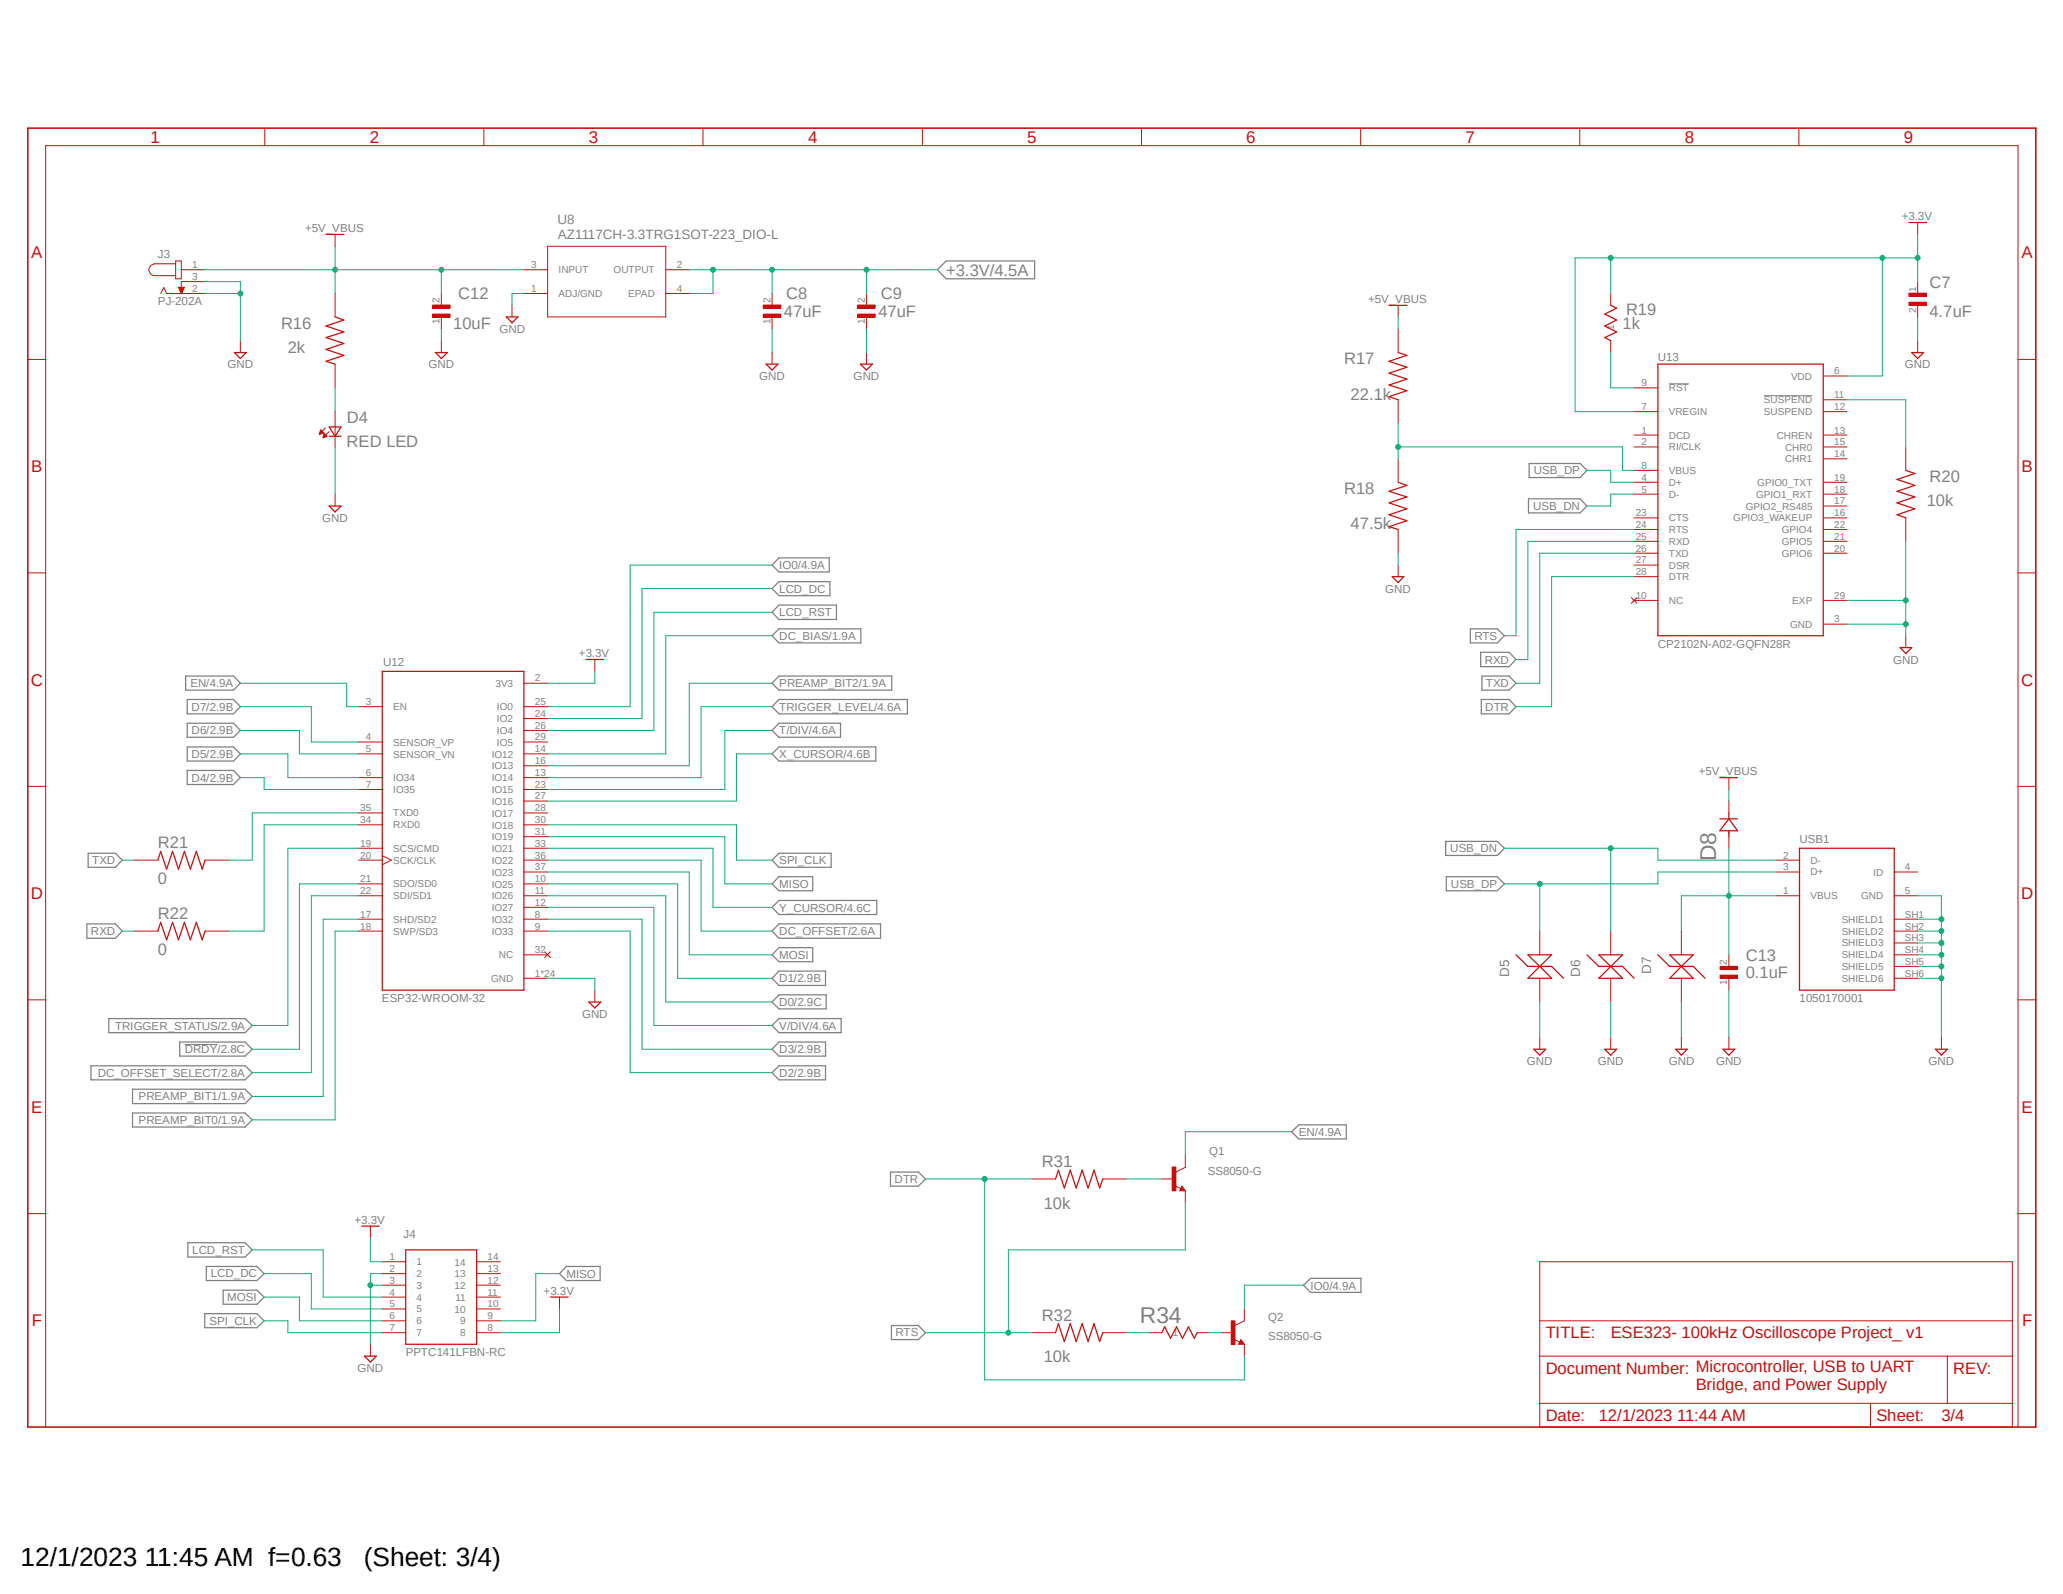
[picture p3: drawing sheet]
<svg xmlns="http://www.w3.org/2000/svg" width="279mm" height="216mm" viewBox="0 0 279 216" stroke-linecap="round" stroke-linejoin="round" font-family="sans-serif">
<path d="M3.4 17.1l272.6 176.6M276 17.1l-272.6 176.6" fill="none" stroke="#fff" stroke-width=".14"/>
<path d="M226 52h2.7M238.9 53.6h6.5M25 141.5h4.5" fill="none" stroke="#808080" stroke-width=".14"/>
<g fill="none" stroke="#808080" stroke-width=".17">
<path d="M127 36.5l1.1-1.2h12v2.5h-12zM104.6 79.7l.9-.9h6.9v1.9h-6.9zM105.5 75.6h6.8v1.9h-6.8l-.9-1zM207 67.6h7l.9 .9-.9 1h-7zM207.1 62.8h6.9l.9 .9-.9 1h-6.9zM25.1 91.6h6.5l1 .9-1 1h-6.5zM25.4 94.7h6.2l1 1-1 1h-6.2zM25.4 98h6.2l1 .9-1 1h-6.2zM104.6 86.1l.9-.9h11.1v1.9h-11.1zM105.5 91.6h15.3v1.9h-15.3l-.9-1zM105.5 82h7.8v1.9h-7.8l-.9-1zM105.5 94.7h17.4v2h-17.4l-.9-1z"/>
<path d="M105.5 98h8.3v1.9h-8.3l-.9-1zM199.1 85.2h3.7l1 .9-1 1h-3.7zM200.5 88.3h3.9l.9 1-.9 1h-3.9zM200.6 94.7h3.8l.9 1-.9 1h-3.8zM200.7 91.6h3.7l.9 .9-.9 1h-3.7zM11.9 115.6h3.7l1 .9-1 1h-3.7zM25.4 101.2h6.2l1 .9-1 1h-6.2zM25.4 104.4h6.2l1 .9-1 1h-6.2zM105.5 118.7h4.6v1.9h-4.6l-.9-.9zM105.5 115.6h7.1v1.9h-7.1l-.9-1zM105.5 101.2h13.1v1.9h-13.1l-.9-1zM195.8 114h7l1 .9-1 1h-7z"/>
<path d="M195.9 118.7h6.9l1 1-1 .9h-6.9zM11.8 125.1h3.8l1 1-1 1h-3.8zM14.7 138h18.5l1 .9-1 1h-18.5zM105.5 125.1h13.8v2h-13.8l-.9-1zM105.5 131.5h6.3v2h-6.3l-.9-1zM105.5 128.4h4.6v1.9h-4.6l-.9-1zM105.5 138h8.4v1.9h-8.4l-.9-1zM105.5 122h13.2v1.9h-13.2l-.9-1zM105.5 134.7h6.4v2h-6.4l-.9-1zM12.3 144.4h20.9l1 .9-1 1h-20.9zM17.9 147.5h15.3l1 1-1 1h-15.3zM17.9 150.7h15.3l1 1-1 1h-15.3z"/>
<path d="M24.3 141.1h8.9l1 1-1 .9h-8.9zM105.5 141.1h6.3v1.9h-6.3l-.9-.9zM105.5 144.4h6.3v1.9h-6.3l-.9-1zM120.6 158.7h3.8l.9 1-.9 1h-3.8zM174.9 153.3l1-.9h6.4v1.9h-6.4zM25.4 168.3h7.8l1 1-1 1h-7.8zM27.7 177.9h7.1l1 1-1 .9h-7.1zM27.9 171.5h6.9l1 1-1 .9h-6.9zM30.2 174.8h4.6l1 .9-1 1h-4.6zM76.7 171.5h4.6v1.9h-4.6l-.9-.9zM120.7 179.5h3.7l.9 1-.9 .9h-3.7zM176.5 174.1l1-1h6.8v1.9h-6.8z"/>
</g>
<g fill="none" stroke="#c90d0c" stroke-width=".14">
<path d="M35.9 17.4v2.3M65.5 17.4v2.3M95.2 17.4v2.3M124.9 17.4v2.3M154.6 17.4v2.3M184.3 17.4v2.3M214 17.4v2.3M243.6 17.4v2.3M23.8 35.7h-2.8a.8 .8 0 0 0-.8 .8 .8 .8 0 0 0 .8 .8h2.8M23.8 35.3h.8v2.5h-.8zM24.6 38.1v1.7h-2l-.4-.9-.4 .9M218.1 39.8v1.6"/>
<path d="M258.5 39.7h2.4v.4h-2.4zM259.7 30.1v1.6M259.7 38.1v1.7M3.8 48.7h2.4M189.4 41.4v1.5M189.4 44.5v3.3M189.4 54.1v3.2M218.1 46.1v1.7M221.3 58.9h3.2M221.3 55.8h3.2M221.3 52.5h3.2M246.9 58.9h3.2"/>
<path d="M246.9 50.9h3.2M246.9 55.8h3.2M246.9 54.1h3.2M258.5 40.9h2.4v.5h-2.4zM259.7 41.4v1.5M273.3 48.7h2.4M3.8 77.6h2.4M189.4 62.1v3.2M189.4 71.7v3.2M221.3 60.5h3.2M221.3 65.3h3.2M221.3 66.9h3.2"/>
<path d="M221.3 63.7h3.2M221.3 70.1h3.2M221.3 71.7h3.2M221.3 73.3h3.2M221.3 74.9h3.2M221.3 76.5h3.2M221.3 78.1h3.2M246.9 60.5h3.2M246.9 65.3h3.2M246.9 66.9h3.2M246.9 62.1h3.2M246.9 70.1h3.2"/>
<path d="M246.9 68.5h3.2M246.9 71.7h3.2M246.9 73.3h3.2M246.9 74.9h3.2M258.1 60.5v3.2M258.1 70.1v3.2M273.3 77.6h2.4M220.9 80.9l.8 .8M221.3 81.3h3.2M221.7 80.9l-.8 .8M246.9 84.5h3.2M246.9 81.3h3.2"/>
<path d="M3.8 106.5h2.4M234.1 105.3v1.6M240.5 116.5h3.2M240.5 118.1h3.2M256.5 118.1h3.2M273.3 106.5h2.4M3.8 135.4h2.4M208.5 126.1v3.2M208.5 132.5v3.2M218.1 126.1v3.2M218.1 132.5v3.2M227.7 126.1v3.2"/>
<path d="M227.7 132.5v3.2M233 132.1h2.3v.4h-2.3zM233 130.9h2.3v.4h-2.3zM234.1 129.3v1.6M234.1 132.5v1.6M240.5 121.3h3.2M256.5 121.3h3.2M256.5 124.5h3.2M256.5 126.1h3.2M256.5 127.7h3.2M256.5 129.3h3.2M256.5 130.9h3.2"/>
<path d="M256.5 132.5h3.2M273.3 135.4h2.4M3.8 164.4h2.4M208.5 170.9h64v22.4h-64zM208.5 178.9h64M273.3 164.4h2.4M6.2 193.3v-173.6h267.1v173.6M208.5 183.7h64M208.5 190.1h64M253.3 190.1v3.2M263.7 183.7v6.4"/>
</g>
<g fill="none" stroke="#c90d0c" stroke-width=".17">
<path d="M258.5 30.1h2.4M188.1 41.4h2.4M189.4 47.8l1.1 .3-2.4 .8 2.4 .8-2.4 .8 2.4 .9-2.4 .8 2.4 .7-2.4 .8 1.3 .4M218.1 41.4l.8 .3-1.6 .8 1.6 .8-1.6 .9 1.6 .8-1.6 .7 .8 .4M224.5 49.3h22.4v36.8h-22.4zM189.4 65.3l1.1 .4-2.4 .8 2.4 .8-2.4 .8 2.4 .8-2.4 .8 2.4 .8-2.4 .8 1.3 .4M258.1 63.7l1.2 .4-2.4 .8 2.4 .8-2.4 .8 2.4 .8-2.4 .8 2.4 .8-2.4 .8 1.2 .4M232.9 105.3h2.4M243.7 114.9h12.8v19.2h-12.8zM205.3 129.3l1.6 1.6h3.2l1.7 1.6M206.9 129.3h3.2l-1.6 1.6zM208.5 130.9l1.6 1.6h-3.2z"/>
<path d="M214.9 129.3l1.6 1.6h3.3l1.5 1.6M216.5 129.3h3.3l-1.7 1.6zM218.1 130.9l1.7 1.6h-3.3zM224.5 129.3l1.6 1.6h3.2l1.6 1.6M226.1 129.3h3.2l-1.6 1.6zM227.7 130.9l1.6 1.6h-3.2z"/>
</g>
<path d="M258.5 39.9h2.4M258.5 41.1h2.4M233 132.3h2.3M233 131.1h2.3" fill="none" stroke="#c90d0c" stroke-width=".42"/>
<path d="M3.8 17.4h271.9v175.9h-271.9z" fill="none" stroke="#c90d0c" stroke-width=".21"/>
<path d="M24.2 38.9h.8l-.4 .9z" fill-rule="evenodd" fill="#c90d0c"/>
<g fill="none" stroke="#c90d0c" stroke-width=".14">
<path d="M24.2 38.9h.8l-.4 .9zM24.6 36.5h3.2M24.6 38.1h3.2M24.6 39.8h3.2M45.4 39.8v3.1M59.8 39.8v1.6M71 36.5h3.2M71 39.8h3.2M74.2 33.4h16v9.5h-16zM90.2 36.5h3.1M90.2 39.8h3.1M104.6 39.8v1.6"/>
<path d="M117.3 39.8v1.6M32.6 46.1v1.7M44.1 58l-.6 .5M44.6 58.5l-.6 .5M45.4 49.3v3.2M58.6 42.5h2.4v.5h-2.4zM58.6 41.3h2.4v.4h-2.4zM59.8 42.9v1.6M59.8 46.1v1.7M69.3 41.4v1.5M103.4 42.5h2.3v.5h-2.3zM103.4 41.3h2.3v.4h-2.3z"/>
<path d="M104.6 42.9v1.6M104.6 47.8v1.5M116.2 42.5h2.3v.5h-2.3zM116.2 41.3h2.3v.4h-2.3zM117.3 42.9v1.6M117.3 47.8v1.5"/>
</g>
<path d="M31.7 47.8h1.7l-.8 .8zM44.6 57.8h1.6l-.8 1.3zM44.6 59.1h1.6M45.4 42.9l1.2 .4-2.4 .9 2.4 .8-2.4 .7 2.4 .8-2.4 .8 2.4 .8-2.4 .8 1.2 .4M59 47.8h1.6l-.8 .8zM68.6 42.9h1.5l-.8 .8zM103.8 49.3h1.6l-.8 .8zM116.5 49.3h1.7l-.9 .8z" fill="none" stroke="#c90d0c" stroke-width=".17"/>
<path d="M58.6 42.8h2.4M58.6 41.5h2.4M103.4 42.8h2.3M103.4 41.5h2.3M116.2 42.8h2.3M116.2 41.5h2.3" fill="none" stroke="#c90d0c" stroke-width=".42"/>
<path d="M43.4 58.2l.5 .4-.6 .2z" fill-rule="evenodd" fill="#c90d0c"/>
<path d="M43.4 58.2l.5 .4-.6 .2z" fill="none" stroke="#c90d0c" stroke-width=".14"/>
<path d="M43.9 58.7l.4 .4-.5 .2z" fill-rule="evenodd" fill="#c90d0c"/>
<g fill="none" stroke="#c90d0c" stroke-width=".14">
<path d="M45.4 31.7v1.7M43.9 58.7l.4 .4-.5 .2zM45.4 55.8v4.7M259.7 46.1v1.7M45.4 66.9v1.6M189.4 76.5v1.6M48.6 95.7h3.2M71 92.5h3.2M71 95.7h3.2M71 97.3h3.2M71 98.9h3.2M80.6 89.3v1.6"/>
<path d="M258.1 86.1v1.6M18.2 116.5h3.2M27.8 116.5h3.2M48.6 100.5h3.2M48.6 102.1h3.2M48.6 105.3h3.2M48.6 106.9h3.2M48.6 119.7h3.2M48.6 110.1h3.2M48.6 111.7h3.2M48.6 114.9h3.2M48.6 116.5h3.2"/>
<path d="M51.8 115.9l1.2 .6-1.2 .6M71 100.5h3.2M71 102.1h3.2M71 105.3h3.2M71 106.9h3.2M71 119.7h3.2M71 103.7h3.2M71 108.5h3.2M71 110.1h3.2M71 111.7h3.2M71 113.3h3.2M71 114.9h3.2"/>
<path d="M71 116.5h3.2M71 118.1h3.2M18.2 126.1h3.2M27.8 126.1h3.2M48.6 126.1h3.2M48.6 124.5h3.2M48.6 121.3h3.2M71 132.5h3.2M71 126.1h3.2M71 124.5h3.2M71 121.3h3.2M71 122.9h3.2"/>
<path d="M71 129.3h3.2M73.8 128.9l.7 .8M74.5 128.9l-.7 .8M80.6 134.1v1.6M160.5 158.1l-1.2 .6M208.5 140.5v1.6M218.1 140.5v1.6M227.7 140.5v1.6M234.1 140.5v1.6M262.9 140.5v1.6M50.2 166.1v1.6M51.8 170.9h3.1"/>
<path d="M51.8 172.5h3.1M51.8 174.1h3.1M51.8 175.7h3.1M51.8 177.3h3.1M51.8 178.9h3.1M64.6 170.9h3.2M64.6 172.5h3.2M64.6 174.1h3.2M64.6 175.7h3.2M64.6 177.3h3.2M64.6 178.9h3.2M75.8 175.7v1.6"/>
<path d="M159.1 160.6l.8 .4M160.1 160.7l.4 .6h-.7zM50.2 182.1v1.6M51.8 180.5h3.1M64.6 180.5h3.2"/>
</g>
<g fill="none" stroke="#c90d0c" stroke-width=".17">
<path d="M44.2 31.7h2.4M258.9 47.8h1.6l-.8 .8zM44.6 68.5h1.6l-.8 .8zM188.6 78.1h1.5l-.7 .8zM51.8 90.9h19.2v43.2h-19.2zM79.4 89.3h2.3M257.3 87.7h1.6l-.8 .8zM21.4 116.5l.4-1.2 .8 2.4 .8-2.4 .8 2.4 .8-2.4 .8 2.4 .8-2.4 .8 2.4 .4-1.2M21.4 126.1l.4-1.2 .8 2.4 .8-2.4 .8 2.4 .8-2.4 .8 2.4 .8-2.4 .8 2.4 .4-1.2M79.8 135.7h1.6l-.8 .8zM207.7 142.1h1.6l-.8 .8zM217.3 142.1h1.6l-.8 .8z"/>
<path d="M226.9 142.1h1.6l-.8 .8zM233.3 142.1h1.6l-.8 .8zM262.1 142.1h1.6l-.8 .8zM49 166.1h2.4M54.9 169.3h9.7v12.8h-9.7zM74.5 175.7h2.5M160.1 161v.1h-.2l.2-.3 .3 .4h-.5M49.4 183.7h1.6l-.8 .8z"/>
</g>
<path d="M158.7 158.1h.6v3.2h-.6z" fill-rule="evenodd" fill="#c90d0c"/>
<path d="M157.4 159.7h1.6M158.7 158.1h.6v3.2h-.6zM160.5 156.5v1.6M160.5 161.3v1.6M168.5 178.9l-1.2 .6M167.1 181.4l.8 .4M168.1 181.4l.4 .7h-.8z" fill="none" stroke="#c90d0c" stroke-width=".14"/>
<path d="M168.1 181.8v.1h-.2l.2-.3 .3 .4h-.5" fill="none" stroke="#c90d0c" stroke-width=".17"/>
<path d="M166.8 178.9h.5v3.2h-.5z" fill-rule="evenodd" fill="#c90d0c"/>
<path d="M234.1 108.5v1.6M234.1 113.3v1.6M139.7 159.7h3.3M149.4 159.7h3.1M166.8 178.9h.5v3.2h-.5zM168.5 177.3v1.6M139.7 180.5h3.3M149.4 180.5h3.1M155.7 180.5h1.7M162.1 180.5h1.6M165.4 180.5h1.6M168.5 182.1v1.6" fill="none" stroke="#c90d0c" stroke-width=".14"/>
<path d="M232.9 110.9h2.4M234.1 110.1v.8M234.1 112.5v.8M234.1 110.9l1.2 1.6h-2.4zM143 159.7l.3-1.2 .8 2.4 .8-2.4 .9 2.4 .8-2.4 .8 2.4 .8-2.4 .7 2.4 .5-1.2M143 180.5l.3-1.2 .8 2.4 .8-2.4 .9 2.4 .8-2.4 .8 2.4 .8-2.4 .7 2.4 .5-1.2M157.4 180.5l.3-.8 .8 1.6 .8-1.6 .8 1.6 .9-1.6 .8 1.6 .3-.8" fill="none" stroke="#c90d0c" stroke-width=".17"/>
<path d="M27.8 38.1h4.8v8M27.8 39.8h4.8" fill="none" stroke="#0dab76" stroke-width=".14"/>
<circle cx="32.6" cy="39.8" r=".33" fill="#0dab76"/>
<g fill="none" stroke="#0dab76" stroke-width=".14">
<path d="M71 39.8h-1.7v1.6M59.8 44.5v1.6M104.6 44.5v3.3M117.3 44.5v3.3M45.4 60.5v6.4M258.1 73.3v12.8M250.1 84.5h8M250.1 81.3h8"/>
<circle cx="32.6" cy="39.8" r=".33"/>
</g>
<circle cx="258.1" cy="84.5" r=".33" fill="#0dab76"/>
<circle cx="258.1" cy="84.5" r=".33" fill="none" stroke="#0dab76" stroke-width=".14"/>
<circle cx="258.1" cy="81.3" r=".33" fill="#0dab76"/>
<g fill="none" stroke="#0dab76" stroke-width=".14">
<path d="M189.4 74.9v1.6M259.7 132.5h3.2M259.7 121.3h3.2v19.2M259.7 126.1h3.2M259.7 127.7h3.2M259.7 129.3h3.2M259.7 130.9h3.2M259.7 124.5h3.2"/>
<circle cx="258.1" cy="81.3" r=".33"/>
</g>
<circle cx="262.9" cy="132.5" r=".33" fill="#0dab76"/>
<circle cx="262.9" cy="132.5" r=".33" fill="none" stroke="#0dab76" stroke-width=".14"/>
<circle cx="262.9" cy="130.9" r=".33" fill="#0dab76"/>
<circle cx="262.9" cy="130.9" r=".33" fill="none" stroke="#0dab76" stroke-width=".14"/>
<circle cx="262.9" cy="129.3" r=".33" fill="#0dab76"/>
<circle cx="262.9" cy="129.3" r=".33" fill="none" stroke="#0dab76" stroke-width=".14"/>
<circle cx="262.9" cy="127.7" r=".33" fill="#0dab76"/>
<circle cx="262.9" cy="127.7" r=".33" fill="none" stroke="#0dab76" stroke-width=".14"/>
<circle cx="262.9" cy="126.1" r=".33" fill="#0dab76"/>
<circle cx="262.9" cy="126.1" r=".33" fill="none" stroke="#0dab76" stroke-width=".14"/>
<circle cx="262.9" cy="124.5" r=".33" fill="#0dab76"/>
<g fill="none" stroke="#0dab76" stroke-width=".14">
<path d="M259.7 42.9v3.2M208.5 135.7v4.8M218.1 135.7v4.8M227.7 135.7v4.8M234.1 134.1v6.4M50.2 174.1h1.6M51.8 172.5h-1.6v9.6"/>
<circle cx="262.9" cy="124.5" r=".33"/>
</g>
<circle cx="50.2" cy="174.1" r=".33" fill="#0dab76"/>
<g fill="none" stroke="#0dab76" stroke-width=".14">
<path d="M218.1 34.9v4.9M254.9 34.9v16h-4.8M259.7 31.7v6.4M259.7 34.9h-46.4v20.9h8M74.2 132.5h6.4v1.6"/>
<circle cx="50.2" cy="174.1" r=".33"/>
</g>
<circle cx="254.9" cy="34.9" r=".33" fill="#0dab76"/>
<circle cx="254.9" cy="34.9" r=".33" fill="none" stroke="#0dab76" stroke-width=".14"/>
<circle cx="259.7" cy="34.9" r=".33" fill="#0dab76"/>
<circle cx="259.7" cy="34.9" r=".33" fill="none" stroke="#0dab76" stroke-width=".14"/>
<circle cx="218.1" cy="34.9" r=".33" fill="#0dab76"/>
<g fill="none" stroke="#0dab76" stroke-width=".14">
<path d="M93.3 36.5h33.7M96.6 36.5v3.3h-3.3M104.6 36.5v3.3M117.3 36.5v3.3"/>
<circle cx="218.1" cy="34.9" r=".33"/>
</g>
<circle cx="104.6" cy="36.5" r=".33" fill="#0dab76"/>
<circle cx="104.6" cy="36.5" r=".33" fill="none" stroke="#0dab76" stroke-width=".14"/>
<circle cx="117.4" cy="36.5" r=".33" fill="#0dab76"/>
<circle cx="117.4" cy="36.5" r=".33" fill="none" stroke="#0dab76" stroke-width=".14"/>
<circle cx="96.6" cy="36.5" r=".33" fill="#0dab76"/>
<g fill="none" stroke="#0dab76" stroke-width=".14">
<path d="M214.9 63.7h3.2v1.6h3.2M80.6 90.9v1.6h-6.4M208.5 119.7v6.4M240.5 118.1h-16v1.6h-20.7M50.2 167.7v3.2h1.6M75.8 177.3v3.2h-8"/>
<circle cx="96.6" cy="36.5" r=".33"/>
</g>
<circle cx="208.5" cy="119.7" r=".33" fill="#0dab76"/>
<g fill="none" stroke="#0dab76" stroke-width=".14">
<path d="M221.3 66.9h-3.2v1.6h-3.2M203.8 114.9h20.7v1.6h16M218.1 114.9v11.2"/>
<circle cx="208.5" cy="119.7" r=".33"/>
</g>
<circle cx="218.1" cy="114.9" r=".33" fill="#0dab76"/>
<g fill="none" stroke="#0dab76" stroke-width=".14">
<path d="M189.4 57.3v4.8M189.4 60.5h30.4v3.2h1.5"/>
<circle cx="218.1" cy="114.9" r=".33"/>
</g>
<circle cx="189.4" cy="60.5" r=".33" fill="#0dab76"/>
<g fill="none" stroke="#0dab76" stroke-width=".14">
<path d="M27.8 36.5h43.2M59.8 36.5v3.3M189.4 42.9v1.6M218.1 47.8v4.7h3.2M250.1 54.1h8v6.4M221.3 73.3h-14.4v16h-1.6M221.3 74.9h-12.8v17.6h-3.2M16.6 116.5h1.6M16.6 126.1h1.6"/>
<circle cx="189.4" cy="60.5" r=".33"/>
</g>
<circle cx="59.8" cy="36.5" r=".33" fill="#0dab76"/>
<g fill="none" stroke="#0dab76" stroke-width=".14">
<path d="M45.4 36.5v3.3"/>
<circle cx="59.8" cy="36.5" r=".33"/>
</g>
<circle cx="45.4" cy="36.5" r=".33" fill="#0dab76"/>
<g fill="none" stroke="#0dab76" stroke-width=".14">
<path d="M45.4 33.4v3.1M45.4 52.5v3.3M104.6 79.7h-17.6v17.6h-12.8M104.6 76.5h-19.3v19.2h-11.1M221.3 71.7h-16v14.4h-1.5M32.6 98.9h8v3.2h8M32.6 95.7h9.6v4.8h6.4M32.6 92.5h14.3v3.2h1.7M104.6 98.9h-6.4v8h-24M104.6 92.5h-11.3v11.2h-19.1M104.6 82.9h-16v16h-14.4M104.6 95.7h-9.6v9.6h-20.8"/>
<path d="M104.6 86.1h-14.4v16h-16M32.6 102.1h6.4v3.2h9.6M32.6 105.3h3.2v1.6h12.8M48.6 111.7h-12.8v14.4h-4.8M48.6 110.1h-14.4v6.4h-3.2M48.6 114.9h-9.6v24h-4.8M74.2 119.7h17.6v12.8h12.8M74.2 113.3h24v6.4h6.4M74.2 118.1h19.1v11.2h11.3M74.2 111.7h25.5v4.8h4.9M74.2 116.5h20.8v9.6h9.6M74.2 114.9h22.4v8h8"/>
<path d="M104.6 102.1h-4.9v6.4h-25.5M234.1 106.9v1.6M48.6 126.1h-3.2v25.6h-11.2M48.6 124.5h-4.8v24h-9.6M48.6 121.3h-6.4v24h-8M74.2 124.5h12.8v17.6h17.6M74.2 126.1h11.1v19.2h19.3M152.5 159.7h4.9M174.9 153.3h-14.4v3.2M34.2 169.3h9.6v6.4h8M35.8 178.9h3.2v1.6h12.8M35.8 175.7h4.8v3.2h11.2"/>
<path d="M35.8 172.5h6.4v4.8h9.6M75.8 172.5h-3.2v6.4h-4.8M160.5 162.9v6.4h-23.9v11.2M176.5 174.1h-8v3.2M125.3 180.5h14.4"/>
<circle cx="45.4" cy="36.5" r=".33"/>
</g>
<circle cx="136.6" cy="180.5" r=".33" fill="#0dab76"/>
<g fill="none" stroke="#0dab76" stroke-width=".14">
<path d="M221.3 78.1h-11.2v17.6h-4.8M125.3 159.7h14.4M133.3 159.7v27.2h35.2v-3.2"/>
<circle cx="136.6" cy="180.5" r=".33"/>
</g>
<circle cx="133.4" cy="159.7" r=".33" fill="#0dab76"/>
<g fill="none" stroke="#0dab76" stroke-width=".14">
<path d="M48.6 119.7h-8v22.4h-6.4M74.2 121.3h16v14.4h14.4M74.2 122.9h14.4v16h16M234.1 121.3v8M240.5 121.3h-12.8v4.8M152.5 180.5h3.2M163.7 180.5h1.7"/>
<circle cx="133.4" cy="159.7" r=".33"/>
</g>
<circle cx="234.2" cy="121.3" r=".33" fill="#0dab76"/>
<g fill="none" stroke="#0dab76" stroke-width=".14">
<path d="M234.1 114.9v6.4"/>
<circle cx="234.2" cy="121.3" r=".33"/>
</g>
<g font-size="3.6">
<text x="2.8" y="212.1">12/1/2023 11:45 AM f=0.63</text>
<text x="49.3" y="212.1">(Sheet: 3/4)</text>
</g>
<g font-size="3.1" fill="#808080">
<text x="232.4" y="116.7" transform="rotate(-90 232.4 116.7)">D8</text>
<text x="154.4" y="179.2">R34</text>
</g>
<g font-size="2.3" fill="#c90d0c">
<text x="20.4" y="19.3">1</text>
<text x="50.1" y="19.3">2</text>
<text x="79.8" y="19.3">3</text>
<text x="109.4" y="19.3">4</text>
<text x="139.1" y="19.3">5</text>
<text x="168.8" y="19.3">6</text>
<text x="198.5" y="19.3">7</text>
<text x="228.2" y="19.3">8</text>
<text x="257.8" y="19.3">9</text>
<text x="4.2" y="35">A</text>
<text x="273.8" y="35">A</text>
<text x="4.2" y="63.9">B</text>
<text x="273.8" y="63.9">B</text>
<text x="4.2" y="92.9">C</text>
<text x="273.7" y="92.9">C</text>
<text x="4.2" y="121.8">D</text>
<text x="273.7" y="121.8">D</text>
<text x="4.2" y="150.7">E</text>
<text x="273.8" y="150.7">E</text>
<text x="4.3" y="179.6">F</text>
<text x="273.9" y="179.6">F</text>
</g>
<g font-size="2.2" fill="#808080">
<text x="62.1" y="40.6">C12</text>
<text x="106.5" y="40.6">C8</text>
<text x="119.3" y="40.6">C9</text>
<text x="128.1" y="37.3">+3.3V/4.5A</text>
<text x="261.3" y="38.9">C7</text>
<text x="38.1" y="44.5">R16</text>
<text x="39" y="47.8">2k</text>
<text x="61.4" y="44.5">10uF</text>
<text x="106.2" y="42.9">47uF</text>
<text x="119" y="42.9">47uF</text>
<text x="219.8" y="44.5">1k</text>
<text x="220.2" y="42.7">R19</text>
<text x="261.3" y="42.9">4.7uF</text>
<text x="182" y="49.4">R17</text>
<text x="47" y="57.3">D4</text>
<text x="182.9" y="54.1">22.1k</text>
<text x="46.9" y="60.5">RED LED</text>
<text x="261.3" y="65.3">R20</text>
<text x="182" y="66.9">R18</text>
<text x="182.9" y="71.7">47.5k</text>
<text x="260.9" y="68.5">10k</text>
<text x="21.4" y="119.7">0</text>
<text x="21.4" y="114.9">R21</text>
<text x="21.4" y="124.5">R22</text>
<text x="21.4" y="129.3">0</text>
<text x="236.4" y="130.1">C13</text>
<text x="236.4" y="132.5">0.1uF</text>
<text x="141.1" y="158.1">R31</text>
<text x="141.4" y="163.7">10k</text>
<text x="141.1" y="178.9">R32</text>
<text x="141.4" y="184.5">10k</text>
</g>
<g font-size="2.2" fill="#c90d0c">
<text x="209.3" y="181.3">TITLE:</text>
<text x="218.1" y="181.3">ESE323- 100kHz Oscilloscope Project_ v1</text>
<text x="209.3" y="186.1">Document Number: Microcontroller, USB to UART</text>
<text x="229.7" y="188.3">Bridge, and Power Supply</text>
<text x="264.5" y="186.1">REV:</text>
<text x="209.3" y="192.5">Date:</text>
<text x="216.5" y="192.5">12/1/2023 11:44 AM</text>
<text x="254.1" y="192.5">Sheet:</text>
<text x="262.9" y="192.5">3/4</text>
</g>
<g font-size="1.8" fill="#808080">
<text x="75.5" y="30.3">U8</text>
<text x="75.6" y="32.4">AZ1117CH-3.3TRG1SOT-223_DIO-L</text>
<text x="223.6" y="131.9" transform="rotate(-90 223.6 131.9)">D7</text>
<text x="204.4" y="132.3" transform="rotate(-90 204.4 132.3)">D5</text>
<text x="214" y="132.3" transform="rotate(-90 214 132.3)">D6</text>
</g>
<g font-size="1.6" fill="#808080">
<text x="257.6" y="29.8">+3.3V</text>
<text x="21.4" y="34.9">J3</text>
<text x="41.3" y="31.4">+5V_VBUS</text>
<text x="21.4" y="41.4">PJ-202A</text>
<text x="185.3" y="41">+5V_VBUS</text>
<text x="67.6" y="45.1">GND</text>
<text x="30.8" y="49.9">GND</text>
<text x="58" y="49.9">GND</text>
<text x="102.8" y="51.5">GND</text>
<text x="115.6" y="51.5">GND</text>
<text x="224.5" y="48.9">U13</text>
<text x="258" y="49.9">GND</text>
<text x="207.7" y="64.3">USB_DP</text>
<text x="43.6" y="70.7">GND</text>
<text x="207.6" y="69.1">USB_DN</text>
<text x="105.5" y="77.1">IO0/4.9A</text>
<text x="105.5" y="83.5">LCD_RST</text>
<text x="105.5" y="80.3">LCD_DC</text>
<text x="187.6" y="80.3">GND</text>
<text x="78.4" y="89">+3.3V</text>
<text x="105.5" y="86.7">DC_BIAS/1.9A</text>
<text x="199.7" y="86.7">RTS</text>
<text x="201.1" y="89.9">RXD</text>
<text x="224.5" y="87.7">CP2102N-A02-GQFN28R</text>
<text x="256.4" y="89.9">GND</text>
<text x="25.8" y="93">EN/4.9A</text>
<text x="51.9" y="90.2">U12</text>
<text x="105.5" y="93.1">PREAMP_BIT2/1.9A</text>
<text x="201.2" y="93">TXD</text>
<text x="25.9" y="96.3">D7/2.9B</text>
<text x="25.9" y="99.4">D6/2.9B</text>
<text x="105.5" y="99.5">T/DIV/4.6A</text>
<text x="105.5" y="96.3">TRIGGER_LEVEL/4.6A</text>
<text x="201.2" y="96.3">DTR</text>
<text x="25.9" y="102.7">D5/2.9B</text>
<text x="25.9" y="105.9">D4/2.9B</text>
<text x="105.5" y="102.7">X_CURSOR/4.6B</text>
<text x="230.1" y="105">+5V_VBUS</text>
<text x="12.5" y="117">TXD</text>
<text x="105.5" y="117.1">SPI_CLK</text>
<text x="196.4" y="115.4">USB_DN</text>
<text x="243.7" y="114.1">USB1</text>
<text x="105.5" y="120.3">MISO</text>
<text x="105.5" y="123.5">Y_CURSOR/4.6C</text>
<text x="196.5" y="120.3">USB_DP</text>
<text x="12.3" y="126.7">RXD</text>
<text x="105.5" y="129.9">MOSI</text>
<text x="105.5" y="126.7">DC_OFFSET/2.6A</text>
<text x="51.7" y="135.8">ESP32-WROOM-32</text>
<text x="78.8" y="137.8">GND</text>
<text x="105.5" y="133.1">D1/2.9B</text>
<text x="105.5" y="136.3">D0/2.9C</text>
<text x="243.7" y="135.7">1050170001</text>
<text x="15.6" y="139.4">TRIGGER_STATUS/2.9A</text>
<text x="25" y="142.7">DRDY/2.8C</text>
<text x="105.5" y="142.7">D3/2.9B</text>
<text x="105.5" y="139.4">V/DIV/4.6A</text>
<text x="13.3" y="145.8">DC_OFFSET_SELECT/2.8A</text>
<text x="18.8" y="149.1">PREAMP_BIT1/1.9A</text>
<text x="105.5" y="145.9">D2/2.9B</text>
<text x="206.8" y="144.3">GND</text>
<text x="216.4" y="144.3">GND</text>
<text x="226" y="144.3">GND</text>
<text x="232.4" y="144.3">GND</text>
<text x="261.2" y="144.3">GND</text>
<text x="18.8" y="152.2">PREAMP_BIT0/1.9A</text>
<text x="175.9" y="153.8">EN/4.9A</text>
<text x="121.2" y="160.2">DTR</text>
<text x="163.6" y="159.2">SS8050-G</text>
<text x="163.7" y="156.5">Q1</text>
<text x="48" y="165.8">+3.3V</text>
<text x="54.7" y="167.7">J4</text>
<text x="26" y="169.8">LCD_RST</text>
<text x="28.5" y="173">LCD_DC</text>
<text x="76.7" y="173.1">MISO</text>
<text x="28.4" y="179.4">SPI_CLK</text>
<text x="30.8" y="176.2">MOSI</text>
<text x="73.6" y="175.4">+3.3V</text>
<text x="171.7" y="178.9">Q2</text>
<text x="177.5" y="174.7">IO0/4.9A</text>
<text x="48.4" y="185.8">GND</text>
<text x="54.9" y="183.7">PPTC141LFBN-RC</text>
<text x="121.3" y="181">RTS</text>
<text x="171.7" y="181.4">SS8050-G</text>
</g>
<g font-size="1.4" fill="#808080">
<text x="26" y="36.3">1</text>
<text x="26" y="37.9">3</text>
<text x="26" y="39.5">2</text>
<text x="59.5" y="41.1" transform="rotate(-90 59.5 41.1)">2</text>
<text x="71.9" y="39.5">1</text>
<text x="71.9" y="36.3">3</text>
<text x="75.6" y="40.2">ADJ/GND</text>
<text x="75.6" y="37">INPUT</text>
<text x="83.1" y="37">OUTPUT</text>
<text x="85.1" y="40.2">EPAD</text>
<text x="91.7" y="36.3">2</text>
<text x="91.7" y="39.5">4</text>
<text x="104.4" y="41.1" transform="rotate(-90 104.4 41.1)">2</text>
<text x="117.1" y="41.1" transform="rotate(-90 117.1 41.1)">2</text>
<text x="259.5" y="39.5" transform="rotate(-90 259.5 39.5)">1</text>
<text x="59.5" y="43.9" transform="rotate(-90 59.5 43.9)">1</text>
<text x="104.4" y="43.9" transform="rotate(-90 104.4 43.9)">1</text>
<text x="117.1" y="43.9" transform="rotate(-90 117.1 43.9)">1</text>
<text x="218.6" y="44.7" transform="rotate(-90 218.6 44.7)">1</text>
<text x="259.5" y="42.3" transform="rotate(-90 259.5 42.3)">2</text>
<text x="222.3" y="52.3">9</text>
<text x="226" y="53">RST</text>
<text x="242.6" y="51.4">VDD</text>
<text x="248.4" y="50.7">6</text>
<text x="248.4" y="53.9">11</text>
<text x="222.3" y="58.7">1</text>
<text x="222.3" y="55.5">7</text>
<text x="226" y="59.4">DCD</text>
<text x="226" y="56.2">VREGIN</text>
<text x="238.9" y="54.6">SUSPEND</text>
<text x="238.9" y="56.2">SUSPEND</text>
<text x="240.6" y="59.4">CHREN</text>
<text x="248.4" y="55.5">12</text>
<text x="248.4" y="58.7">13</text>
<text x="222.3" y="60.3">2</text>
<text x="222.3" y="65.1">4</text>
<text x="222.3" y="63.5">8</text>
<text x="226" y="61">RI/CLK</text>
<text x="226" y="65.8">D+</text>
<text x="226" y="64.2">VBUS</text>
<text x="238" y="65.8">GPIO0_TXT</text>
<text x="241.8" y="61">CHR0</text>
<text x="241.8" y="62.6">CHR1</text>
<text x="248.4" y="60.3">15</text>
<text x="248.4" y="61.9">14</text>
<text x="248.4" y="65.1">19</text>
<text x="221.5" y="69.9">23</text>
<text x="221.5" y="71.5">24</text>
<text x="222.3" y="66.7">5</text>
<text x="226" y="67.4">D-</text>
<text x="226" y="70.6">CTS</text>
<text x="234.7" y="70.6">GPIO3_WAKEUP</text>
<text x="236.4" y="69">GPIO2_RS485</text>
<text x="237.8" y="67.4">GPIO1_RXT</text>
<text x="248.4" y="69.9">16</text>
<text x="248.4" y="68.3">17</text>
<text x="248.4" y="66.7">18</text>
<text x="248.4" y="71.5">22</text>
<text x="221.5" y="73.1">25</text>
<text x="221.5" y="74.7">26</text>
<text x="221.5" y="76.3">27</text>
<text x="221.5" y="77.9">28</text>
<text x="226" y="72.2">RTS</text>
<text x="226" y="73.8">RXD</text>
<text x="226" y="75.4">TXD</text>
<text x="226" y="77">DSR</text>
<text x="241.3" y="72.2">GPIO4</text>
<text x="241.3" y="73.8">GPIO5</text>
<text x="241.3" y="75.4">GPIO6</text>
<text x="248.4" y="73.1">21</text>
<text x="248.4" y="74.7">20</text>
<text x="221.5" y="81.1">10</text>
<text x="226" y="81.8">NC</text>
<text x="226" y="78.6">DTR</text>
<text x="242.7" y="81.8">EXP</text>
<text x="248.4" y="81.1">29</text>
<text x="242.4" y="85">GND</text>
<text x="248.4" y="84.3">3</text>
<text x="49.5" y="95.5">3</text>
<text x="67.1" y="93">3V3</text>
<text x="72.4" y="92.3">2</text>
<text x="72.4" y="95.5">25</text>
<text x="49.5" y="100.3">4</text>
<text x="49.5" y="101.9">5</text>
<text x="53.3" y="96.2">EN</text>
<text x="53.3" y="101">SENSOR_VP</text>
<text x="67.3" y="97.8">IO2</text>
<text x="67.3" y="96.2">IO0</text>
<text x="67.3" y="99.4">IO4</text>
<text x="67.3" y="101">IO5</text>
<text x="72.4" y="101.9">14</text>
<text x="72.4" y="97.1">24</text>
<text x="72.4" y="98.7">26</text>
<text x="72.4" y="100.3">29</text>
<text x="49.5" y="105.1">6</text>
<text x="49.5" y="106.7">7</text>
<text x="53.3" y="102.6">SENSOR_VN</text>
<text x="53.3" y="105.8">IO34</text>
<text x="53.3" y="107.4">IO35</text>
<text x="66.6" y="105.8">IO14</text>
<text x="66.6" y="102.6">IO12</text>
<text x="66.6" y="104.2">IO13</text>
<text x="66.6" y="107.4">IO15</text>
<text x="72.4" y="105.1">13</text>
<text x="72.4" y="103.5">16</text>
<text x="72.4" y="106.7">23</text>
<text x="48.8" y="111.5">34</text>
<text x="48.8" y="109.9">35</text>
<text x="53.3" y="112.2">RXD0</text>
<text x="53.3" y="110.6">TXD0</text>
<text x="66.6" y="109">IO16</text>
<text x="66.6" y="110.6">IO17</text>
<text x="66.6" y="112.2">IO18</text>
<text x="66.6" y="113.8">IO19</text>
<text x="72.4" y="108.3">27</text>
<text x="72.4" y="109.9">28</text>
<text x="72.4" y="111.5">30</text>
<text x="72.4" y="113.1">31</text>
<text x="48.8" y="114.7">19</text>
<text x="48.8" y="116.3">20</text>
<text x="48.8" y="119.5">21</text>
<text x="53.3" y="115.4">SCS/CMD</text>
<text x="53.3" y="117">SCK/CLK</text>
<text x="66.6" y="115.4">IO21</text>
<text x="66.6" y="117">IO22</text>
<text x="66.6" y="118.6">IO23</text>
<text x="72.4" y="119.5">10</text>
<text x="72.4" y="114.7">33</text>
<text x="72.4" y="116.3">36</text>
<text x="72.4" y="117.9">37</text>
<text x="241.5" y="116.3">2</text>
<text x="241.5" y="117.9">3</text>
<text x="245.2" y="117">D-</text>
<text x="245.2" y="118.6">D+</text>
<text x="253.7" y="118.6">ID</text>
<text x="258" y="117.9">4</text>
<text x="48.8" y="124.3">17</text>
<text x="48.8" y="125.9">18</text>
<text x="48.8" y="121.1">22</text>
<text x="53.3" y="125">SHD/SD2</text>
<text x="53.3" y="120.2">SDO/SD0</text>
<text x="53.3" y="121.8">SDI/SD1</text>
<text x="66.6" y="125">IO32</text>
<text x="66.6" y="120.2">IO25</text>
<text x="66.6" y="121.8">IO26</text>
<text x="66.6" y="123.4">IO27</text>
<text x="72.4" y="125.9">9</text>
<text x="72.4" y="124.3">8</text>
<text x="72.4" y="121.1">11</text>
<text x="72.4" y="122.7">12</text>
<text x="241.5" y="121.1">1</text>
<text x="245.2" y="121.8">VBUS</text>
<text x="249.4" y="125">SHIELD1</text>
<text x="252.1" y="121.8">GND</text>
<text x="258" y="121.1">5</text>
<text x="258" y="124.3">SH1</text>
<text x="258" y="125.9">SH2</text>
<text x="53.3" y="126.6">SWP/SD3</text>
<text x="66.6" y="126.6">IO33</text>
<text x="67.6" y="129.8">NC</text>
<text x="72.4" y="129.1">32</text>
<text x="233.9" y="130.7" transform="rotate(-90 233.9 130.7)">2</text>
<text x="249.4" y="126.6">SHIELD2</text>
<text x="249.4" y="128.2">SHIELD3</text>
<text x="249.4" y="129.8">SHIELD4</text>
<text x="249.4" y="131.4">SHIELD5</text>
<text x="258" y="127.5">SH3</text>
<text x="258" y="129.1">SH4</text>
<text x="258" y="130.7">SH5</text>
<text x="66.5" y="133">GND</text>
<text x="72.4" y="132.3">1*24</text>
<text x="233.9" y="133.5" transform="rotate(-90 233.9 133.5)">1</text>
<text x="249.4" y="133">SHIELD6</text>
<text x="258" y="132.3">SH6</text>
<text x="52.7" y="170.7">1</text>
<text x="52.7" y="172.3">2</text>
<text x="52.7" y="173.9">3</text>
<text x="56.4" y="171.4">1</text>
<text x="56.4" y="173">2</text>
<text x="61.6" y="173">13</text>
<text x="61.6" y="171.4">14</text>
<text x="66" y="172.3">13</text>
<text x="66" y="173.9">12</text>
<text x="66" y="170.7">14</text>
<text x="52.7" y="175.5">4</text>
<text x="52.7" y="177.1">5</text>
<text x="52.7" y="178.6">6</text>
<text x="56.4" y="176.2">4</text>
<text x="56.4" y="174.6">3</text>
<text x="56.4" y="177.8">5</text>
<text x="56.4" y="179.4">6</text>
<text x="61.6" y="174.6">12</text>
<text x="61.6" y="177.8">10</text>
<text x="61.7" y="176.2">11</text>
<text x="62.3" y="179.4">9</text>
<text x="66" y="175.5">11</text>
<text x="66" y="177.1">10</text>
<text x="66" y="178.6">9</text>
<text x="52.7" y="180.3">7</text>
<text x="56.4" y="181">7</text>
<text x="62.3" y="181">8</text>
<text x="66" y="180.3">8</text>
<text x="158.8" y="181">1</text>
</g>
</svg>
